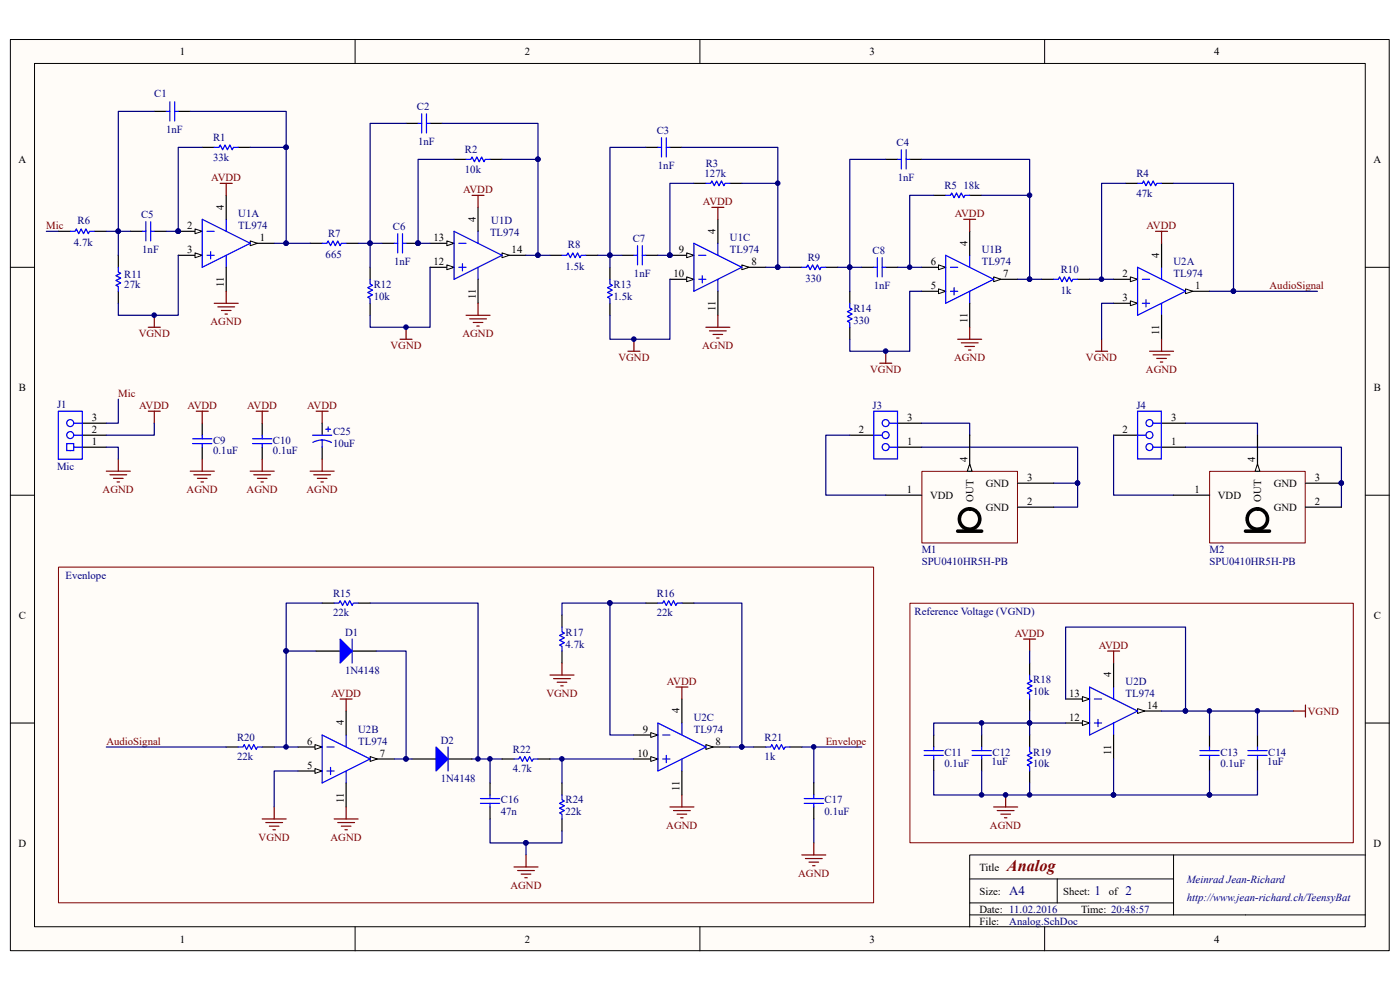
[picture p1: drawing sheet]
<svg xmlns="http://www.w3.org/2000/svg" width="297mm" height="210mm" viewBox="0 0 297 210" stroke-linecap="round" stroke-linejoin="round" font-family="sans-serif">
<path d="M2.2 8.4h292.5v193.3h-292.5z" fill="#fffcf8"/>
<path d="M2.2 8.4h292.5v193.3h-292.5z" fill="none" stroke="#000" stroke-width=".21"/>
<path d="M7.4 13.5h282.2v183.1h-282.2z" fill="#fffcf8"/>
<g fill="none" stroke="#000" stroke-width=".21">
<path d="M7.3 13.5h282.3v183.1h-282.3zM75.3 8.4v5.1M148.5 8.4v5.1M221.6 8.4v5.1M2.2 56.7h5.1M289.7 56.7h5.1M2.2 105h5.1M289.7 105h5.1M2.2 153.4h5.1M289.7 153.4h5.1M75.3 196.6v5.1M148.5 196.6v5.1"/>
<path d="M205.7 186.5h43.3M205.7 194.1h84M205.7 191.5h43.3M221.6 196.6v5.1M224.3 186.5v5M249 181.4v12.7M289.7 181.4h-84v15.2"/>
</g>
<path d="M53.1 51.6h5.1" fill="none" stroke="#000" stroke-width=".25"/>
<path d="M53.1 51.1l1.5 .5-1.5 .5z" fill="#fffcf8" stroke="#000" stroke-width=".21"/>
<path d="M37.8 54.2h5.1" fill="none" stroke="#000" stroke-width=".25"/>
<path d="M41.4 53.7l1.5 .5-1.5 .5z" fill="#fffcf8" stroke="#000" stroke-width=".21"/>
<path d="M37.8 49.1h5.1" fill="none" stroke="#000" stroke-width=".25"/>
<path d="M41.4 48.6l1.5 .5-1.5 .5z" fill="#fffcf8" stroke="#000" stroke-width=".21"/>
<circle cx="37.8" cy="49" r=".48" fill="#000080" stroke="#000080" stroke-width=".21"/>
<path d="M42.9 46.5l10.2 5.1-10.2 5.1zM43.9 49.1h1.6M43.9 54.2h1.6M44.7 53.4v1.5M48 46.5v2.6M48 54.2v2.5" fill="none" stroke="#00f" stroke-width=".25"/>
<path d="M48 41.4v5.1M48 56.7v5.1M210.8 59.2h5.1" fill="none" stroke="#000" stroke-width=".25"/>
<path d="M210.8 58.7l1.5 .5-1.5 .6z" fill="#fffcf8" stroke="#000" stroke-width=".21"/>
<path d="M195.5 61.8h5.1" fill="none" stroke="#000" stroke-width=".25"/>
<path d="M199.1 61.3l1.5 .5-1.5 .5z" fill="#fffcf8" stroke="#000" stroke-width=".21"/>
<path d="M195.5 56.7h5.1" fill="none" stroke="#000" stroke-width=".25"/>
<path d="M199.1 56.2l1.5 .5-1.5 .5z" fill="#fffcf8" stroke="#000" stroke-width=".21"/>
<path d="M200.6 54.2l10.2 5-10.2 5.1zM201.6 56.7h1.6M205.7 54.2v2.5M201.6 61.8h1.6M202.4 61v1.6M205.7 61.8v2.5" fill="none" stroke="#00f" stroke-width=".25"/>
<path d="M157.4 56.7h5.1M205.7 49.1v5.1M205.7 64.3v5.1" fill="none" stroke="#000" stroke-width=".25"/>
<path d="M157.4 56.2l1.5 .5-1.5 .5z" fill="#fffcf8" stroke="#000" stroke-width=".21"/>
<path d="M142.1 59.2h5.1" fill="none" stroke="#000" stroke-width=".25"/>
<path d="M145.7 58.7l1.5 .5-1.5 .6z" fill="#fffcf8" stroke="#000" stroke-width=".21"/>
<path d="M142.1 54.2h5.1" fill="none" stroke="#000" stroke-width=".25"/>
<path d="M145.7 53.7l1.5 .5-1.5 .5z" fill="#fffcf8" stroke="#000" stroke-width=".21"/>
<circle cx="142.1" cy="54.1" r=".48" fill="#000080" stroke="#000080" stroke-width=".21"/>
<path d="M147.2 51.6l10.2 5.1-10.2 5.1zM148.2 54.2h1.6M148.2 59.2h1.6M149 58.5v1.5M152.3 51.6v2.6M152.3 59.2v2.6" fill="none" stroke="#00f" stroke-width=".25"/>
<path d="M106.5 54.2h5.1M152.3 46.5v5.1M152.3 61.8v5.1" fill="none" stroke="#000" stroke-width=".25"/>
<path d="M106.5 53.7l1.5 .5-1.5 .5z" fill="#fffcf8" stroke="#000" stroke-width=".21"/>
<path d="M91.2 56.7h5.1" fill="none" stroke="#000" stroke-width=".25"/>
<path d="M94.8 56.2l1.5 .5-1.5 .5z" fill="#fffcf8" stroke="#000" stroke-width=".21"/>
<path d="M91.2 51.6h5.1" fill="none" stroke="#000" stroke-width=".25"/>
<path d="M94.8 51.1l1.5 .5-1.5 .5z" fill="#fffcf8" stroke="#000" stroke-width=".21"/>
<path d="M96.3 49.1l10.2 5.1-10.2 5zM97.3 51.6h1.6M97.3 56.7h1.6M98.1 55.9v1.6M101.4 49.1v2.5M101.4 56.7v2.5" fill="none" stroke="#00f" stroke-width=".25"/>
<path d="M101.4 44v5.1M101.4 59.2v5.1M251.5 61.8h5.1" fill="none" stroke="#000" stroke-width=".25"/>
<path d="M251.5 61.3l1.5 .5-1.5 .5z" fill="#fffcf8" stroke="#000" stroke-width=".21"/>
<path d="M236.2 64.3h5.1" fill="none" stroke="#000" stroke-width=".25"/>
<path d="M239.8 63.8l1.5 .5-1.5 .5z" fill="#fffcf8" stroke="#000" stroke-width=".21"/>
<path d="M236.2 59.2h5.1" fill="none" stroke="#000" stroke-width=".25"/>
<path d="M239.8 58.7l1.5 .5-1.5 .6z" fill="#fffcf8" stroke="#000" stroke-width=".21"/>
<path d="M241.3 56.7l10.2 5.1-10.2 5.1zM242.4 59.2h1.5M246.4 56.7v2.5M242.4 64.3h1.5M243.1 63.6v1.5M246.4 64.3v2.6" fill="none" stroke="#00f" stroke-width=".25"/>
<path d="M246.4 51.6v5.1M246.4 66.9v5.1M78.5 161h5.1" fill="none" stroke="#000" stroke-width=".25"/>
<path d="M78.5 160.5l1.5 .5-1.5 .5z" fill="#fffcf8" stroke="#000" stroke-width=".21"/>
<path d="M63.3 163.6h5" fill="none" stroke="#000" stroke-width=".25"/>
<path d="M66.8 163l1.5 .6-1.5 .5z" fill="#fffcf8" stroke="#000" stroke-width=".21"/>
<path d="M63.3 158.5h5" fill="none" stroke="#000" stroke-width=".25"/>
<path d="M66.8 158l1.5 .5-1.5 .5z" fill="#fffcf8" stroke="#000" stroke-width=".21"/>
<path d="M68.3 155.9l10.2 5.1-10.2 5.1zM69.4 158.5h1.5M73.4 155.9v2.6M69.4 163.6h1.5M70.1 162.8v1.5M73.4 163.6v2.5" fill="none" stroke="#00f" stroke-width=".25"/>
<path d="M73.4 150.8v5.1M149.8 158.5h5M73.4 166.1v5.1" fill="none" stroke="#000" stroke-width=".25"/>
<path d="M149.8 158l1.5 .5-1.5 .5z" fill="#fffcf8" stroke="#000" stroke-width=".21"/>
<path d="M134.5 161h5.1" fill="none" stroke="#000" stroke-width=".25"/>
<path d="M138.1 160.5l1.5 .5-1.5 .5z" fill="#fffcf8" stroke="#000" stroke-width=".21"/>
<path d="M134.5 155.9h5.1" fill="none" stroke="#000" stroke-width=".25"/>
<path d="M138.1 155.4l1.5 .5-1.5 .5z" fill="#fffcf8" stroke="#000" stroke-width=".21"/>
<path d="M139.6 153.4l10.2 5.1-10.2 5.1zM140.6 155.9h1.5M144.7 153.4v2.5M140.6 161h1.5M141.4 160.3v1.5M144.7 161v2.6" fill="none" stroke="#00f" stroke-width=".25"/>
<path d="M144.7 148.3v5.1M241.3 150.8h5.1M144.7 163.6v5" fill="none" stroke="#000" stroke-width=".25"/>
<path d="M241.3 150.3l1.6 .5-1.6 .5z" fill="#fffcf8" stroke="#000" stroke-width=".21"/>
<path d="M226.1 153.4h5.1" fill="none" stroke="#000" stroke-width=".25"/>
<path d="M229.6 152.9l1.6 .5-1.6 .5z" fill="#fffcf8" stroke="#000" stroke-width=".21"/>
<path d="M226.1 148.3h5.1" fill="none" stroke="#000" stroke-width=".25"/>
<path d="M229.6 147.8l1.6 .5-1.6 .5z" fill="#fffcf8" stroke="#000" stroke-width=".21"/>
<g fill="none" stroke="#00f" stroke-width=".25">
<path d="M35.3 23.6h.7M36 21.6v4.1M37.1 21.6v4.1M37.1 23.6h.7M45.5 31.3h1l.2-.5 .5 1 .5-1 .5 1 .6-1 .5 1 .2-.5h1M88.7 26.2h.8M89.5 24.1v4.1M90.5 24.1v4.1M90.5 26.2h.7M98.9 33.8h1l.2-.5 .6 1 .5-1 .5 1 .5-1 .5 1 .2-.5h1.1M139.6 31.3h.7M140.3 29.2v4.1"/>
<path d="M141.4 29.2v4.1M141.4 31.3h.7M149.8 38.9h1l.2-.5 .5 1 .5-1 .5 1 .6-1 .5 1 .2-.5h1M190.5 33.8h.7M191.2 31.8v4M192.2 31.8v4M192.2 33.8h.8M241.3 38.9h1.1l.2-.5 .5 1 .5-1 .5 1 .5-1 .6 1 .2-.5h1M14.9 49.1h1l.3-.5 .5 1 .5-1 .5 1 .5-1 .5 1 .3-.5h1M25.1 56.7v1l.5 .3-1 .5 1 .5-1 .5 1 .5-1 .5 .5 .3v1M30.2 49.1h.7M30.9 47v4.1"/>
<path d="M32 47v4.1M32 49.1h.7M68.3 51.6h1.1l.2-.5 .5 1 .5-1 .5 1 .5-1 .6 1 .2-.5h1M78.5 59.2v1.1l.5 .2-1 .5 1 .5-1 .5 1 .6-1 .5 .5 .2v1M83.6 51.6h.8M84.4 49.6v4.1M85.4 49.6v4.1M85.4 51.6h.8M119.2 54.2h1l.3-.5 .5 1 .5-1 .5 1 .5-1 .5 1 .3-.5h1M129.4 59.2v1.1l.5 .2-1 .5 1 .5-1 .5 1 .6-1 .5 .5 .2v1M134.5 54.2h.8M135.3 52.1v4.1"/>
<path d="M136.3 52.1v4.1M136.3 54.2h.7M170.1 56.7h1l.3-.5 .5 1 .5-1 .5 1 .5-1 .5 1 .3-.5h1M185.4 56.7h.7M186.1 54.7v4M187.2 54.7v4M187.2 56.7h.7M200.6 41.4h1l.3-.5 .5 1 .5-1 .5 1 .5-1 .5 1 .3-.5h1M223.5 59.2h1l.3-.5 .5 1.1 .5-1.1 .5 1.1 .5-1.1 .5 1.1 .3-.6h1M180.3 64.3v1.1l.5 .2-1 .5 1 .5-1 .5 1 .5-1 .6 .5 .2v1M12.4 87.2h5.1v10.2h-5.1zM15.7 89.8h1.8"/>
<path d="M15.7 92.3h1.8M40.9 93.1h4M40.9 94.1h4M42.9 92.3v.8M42.9 94.1v.8M53.6 93.1h4.1M53.6 94.1h4.1M55.6 92.3v.8M55.6 94.1v.8M70.9 127.9h1l.3-.5 .5 1 .5-1 .5 1 .5-1 .5 1 .3-.5h1M74.7 135.6v5.1M119.2 133v1l.5 .3-1 .5 1 .5-1 .5 1 .5-1 .5 .5 .3v1"/>
<path d="M139.6 127.9h1l.2-.5 .6 1 .5-1 .5 1 .5-1 .5 1 .2-.5h1.1M95.1 158.5v5.1M162.5 158.5h1l.2-.5 .6 1 .5-1 .5 1 .5-1 .5 1 .2-.5h1.1M196.1 159.2h4M198.1 158.5v.7M206.2 159.2h4.1M208.3 158.5v.7M218.4 158.5v1l.6 .2-1.1 .6 1.1 .5-1.1 .5 1.1 .5-1.1 .5 .5 .2v1.1M218.4 143.2v1l.6 .3-1.1 .5 1.1 .5-1.1 .5 1.1 .5-1.1 .5 .5 .3v1M231.2 145.7l10.1 5.1-10.1 5.1zM232.2 148.3h1.5M232.2 153.4h1.5"/>
<path d="M232.9 152.6v1.5M236.2 145.7v2.6M236.2 153.4v2.5M254.6 159.2h4M256.6 158.5v.7M264.7 159.2h4.1M266.8 158.5v.7M119.2 168.6v1.1l.5 .2-1 .5 1 .5-1 .5 1 .6-1 .5 .5 .2v1M196.1 160.3h4M198.1 160.3v.7M206.2 160.3h4.1M208.3 160.3v.7"/>
<path d="M254.6 160.3h4M256.6 160.3v.7M264.7 160.3h4.1M266.8 160.3v.7"/>
</g>
<g fill="none" stroke="#000" stroke-width=".25">
<path d="M32.7 23.6h2.6M37.8 23.6h2.6M42.9 31.3h2.6M50.5 31.3h2.6M86.2 26.2h2.5M91.2 26.2h2.6M96.3 33.8h2.6M104 33.8h2.5M137 31.3h2.6M142.1 31.3h2.6M147.2 38.9h2.6M154.8 38.9h2.6"/>
<path d="M187.9 33.8h2.6M193 33.8h2.5M238.8 38.9h2.5M246.4 38.9h2.6M12.4 49.1h2.5M20 49.1h2.6M25.1 54.2v2.5M27.6 49.1h2.6M32.7 49.1h2.6M65.8 51.6h2.5M73.4 51.6h2.6M78.5 56.7v2.5"/>
<path d="M81.1 51.6h2.5M86.2 51.6h2.5M116.7 54.2h2.5M124.3 54.2h2.6M129.4 56.7v2.5M131.9 54.2h2.6M137 54.2h2.6M167.6 56.7h2.5M175.2 56.7h2.5M182.8 56.7h2.6M187.9 56.7h2.6M198.1 41.4h2.5"/>
<path d="M205.7 41.4h2.6M221 59.2h2.5M228.6 59.2h2.6M25.1 61.8v2.5M78.5 64.3v2.6M129.4 64.3v2.6M180.3 61.8v2.5M180.3 69.4v2.6M17.5 94.9h5.1M17.5 92.3h5.1M17.5 89.8h5.1M42.9 89.8v2.5"/>
<path d="M42.9 94.9v2.5M55.6 89.8v2.5M55.6 94.9v2.5M67.1 138.1h5.1M68.3 127.9h2.6M74.7 138.1h5.1M76 127.9h2.5M119.2 130.5v2.5M119.2 138.1v2.6M137 127.9h2.6M144.7 127.9h2.5M159.9 158.5h2.6"/>
<path d="M167.6 158.5h2.5M198.1 155.9v2.6M208.3 155.9v2.6M218.4 140.7v2.5M218.4 148.3v2.5M218.4 155.9v2.6M236.2 140.7v5M236.2 155.9v5.1M256.6 155.9v2.6M266.8 155.9v2.6M87.4 161h5.1M95.1 161h5"/>
<path d="M119.2 166.1v2.5M119.2 173.7v2.6M198.1 161v2.6M208.3 161v2.6M218.4 163.6v2.5M256.6 161v2.6M266.8 161v2.6"/>
</g>
<g fill="#000080" stroke="#000080" stroke-width=".21">
<circle cx="88.7" cy="51.6" r=".48"/>
<circle cx="32.7" cy="66.9" r=".48"/>
<circle cx="86.1" cy="69.4" r=".48"/>
<circle cx="134.5" cy="71.9" r=".48"/>
<circle cx="187.9" cy="74.5" r=".48"/>
<circle cx="25.1" cy="49" r=".48"/>
<circle cx="60.7" cy="31.2" r=".48"/>
<circle cx="60.7" cy="51.6" r=".48"/>
<circle cx="37.8" cy="49" r=".48"/>
<circle cx="165" cy="56.7" r=".48"/>
<circle cx="165" cy="38.9" r=".48"/>
<circle cx="142.1" cy="54.1" r=".48"/>
<circle cx="218.4" cy="59.2" r=".48"/>
<circle cx="218.4" cy="41.4" r=".48"/>
<circle cx="193" cy="56.7" r=".48"/>
<circle cx="114.1" cy="33.8" r=".48"/>
<circle cx="114.1" cy="54.1" r=".48"/>
<circle cx="233.7" cy="59.2" r=".48"/>
<circle cx="261.7" cy="61.8" r=".48"/>
<circle cx="218.4" cy="153.4" r=".48"/>
<circle cx="251.5" cy="150.8" r=".48"/>
<circle cx="213.3" cy="168.6" r=".48"/>
<circle cx="218.4" cy="168.6" r=".48"/>
<circle cx="208.2" cy="153.4" r=".48"/>
<circle cx="236.2" cy="168.6" r=".48"/>
<circle cx="208.2" cy="168.6" r=".48"/>
<circle cx="256.6" cy="150.8" r=".48"/>
<circle cx="266.8" cy="150.8" r=".48"/>
<circle cx="256.6" cy="168.6" r=".48"/>
<circle cx="60.7" cy="158.4" r=".48"/>
<circle cx="60.7" cy="138.1" r=".48"/>
<circle cx="86.1" cy="161" r=".48"/>
<circle cx="101.4" cy="161" r=".48"/>
<circle cx="157.4" cy="158.4" r=".48"/>
<circle cx="129.4" cy="127.9" r=".48"/>
<circle cx="119.2" cy="161" r=".48"/>
<circle cx="111.6" cy="178.8" r=".48"/>
<circle cx="103.9" cy="161" r=".48"/>
<circle cx="172.6" cy="158.4" r=".48"/>
</g>
<g fill="none" stroke="#800000" stroke-width=".25">
<path d="M46.7 38.9h2.6M48 38.9v2.5M100.1 41.4h2.6M101.4 41.4v2.6M151 44h2.6M152.3 44v2.5M204.4 46.5h2.6M205.7 46.5v2.6M245.2 49.1h2.5M246.4 49.1v2.5M31.5 69.4h2.5M32.7 66.9v2.5"/>
<path d="M45.5 64.3h5M46.2 65.1h3.6M47 65.9h2M47.7 66.6h.5M48 61.8v2.5M84.9 72h2.5M86.2 69.4v2.6M98.9 66.9h5.1M99.6 67.6h3.6M100.4 68.4h2M101.2 69.2h.5M101.4 64.3v2.6"/>
<path d="M133.2 74.5h2.6M134.5 72v2.5M149.8 69.4h5M150.5 70.2h3.6M151.3 71h2M152 71.7h.6M152.3 66.9v2.5M186.6 77.1h2.6M187.9 74.5v2.6M203.2 72h5.1M203.9 72.7h3.6M204.7 73.5h2"/>
<path d="M205.5 74.3h.5M205.7 69.4v2.6M232.4 74.5h2.6M233.7 72v2.5M243.9 74.5h5.1M244.6 75.3h3.6M245.4 76h2M246.2 76.8h.5M246.4 72v2.5M40.4 100h5.1M41.6 87.2h2.6M42.9 87.2v2.6"/>
<path d="M42.9 97.4v2.6M53.1 100h5.1M54.4 87.2h2.5M55.6 87.2v2.6M55.6 97.4v2.6M41.1 100.7h3.6M41.9 101.5h2M42.7 102.2h.5M53.8 100.7h3.6M54.6 101.5h2M55.4 102.2h.5M217.2 135.6h2.5"/>
<path d="M218.4 135.6v2.5M235 138.1h2.5M236.2 138.1v2.6M72.2 148.3h2.5M73.4 148.3v2.5M116.7 143.2h5.1M117.4 144h3.6M118.2 144.7h2M119 145.5h.5M119.2 140.7v2.5M143.4 145.7h2.5M144.7 145.7v2.6"/>
<path d="M274.4 150.8h2.6M277 149.6v2.5M70.9 173.7h5.1M71.7 174.5h3.5M72.4 175.3h2.1M73.2 176h.5M73.4 171.2v2.5M142.1 171.2h5.1M142.9 172h3.5M143.6 172.7h2.1M144.4 173.5h.5M144.7 168.6v2.6"/>
<path d="M172.6 178.8v2.6M210.8 171.2h5.1M211.6 172h3.5M212.3 172.7h2.1M213.1 173.5h.5M213.4 168.6v2.6M109 183.9h5.1M109.8 184.7h3.6M110.6 185.4h2M111.3 186.2h.5M111.6 181.4v2.5M170.1 181.4h5.1"/>
<path d="M170.9 182.1h3.5M171.6 182.9h2.1M172.4 183.7h.5"/>
</g>
<g fill="none" stroke="#000080" stroke-width=".25">
<path d="M32.7 23.6h-7.6v30.6M40.4 23.6h20.3v7.7M42.9 31.3h-5.1v17.8h-2.5M53.1 31.3h7.6v20.3h-2.5M93.8 26.2h20.3v7.6h-7.6M96.3 33.8h-7.6v17.8h2.5M114.1 33.8v20.4h2.6M144.7 31.3h20.3v25.4h-2.5M147.2 38.9h-5.1v15.3h-2.5M157.4 38.9h7.6M195.5 33.8h22.9v25.4h-2.5M238.8 38.9h-5.1v20.3"/>
<path d="M249 38.9h12.7v22.9h-5.1M9.8 49.1h2.6M22.6 49.1h5M37.8 54.2v12.7h-12.7v-2.6M60.7 51.6h5.1M91.2 56.7v12.7h-12.7v-2.5M111.6 54.2h2.5M142.1 59.2v12.8h-12.7v-5.1M165 56.7h2.6M190.5 56.7h5M198.1 41.4h-5.1v15.3M208.3 41.4h10.1"/>
<path d="M218.4 59.2h2.6M231.2 59.2h5M195.5 61.8h-2.5v12.7h-12.7v-2.5M236.2 64.3h-2.5v7.7M261.7 61.8h17.8M67.1 138.1h-6.4v20.4M68.3 127.9h-7.6v10.2M78.5 127.9h22.9v33.1M79.8 138.1h6.4v22.9h-2.6M129.4 127.9h-10.2v2.6M137 127.9h-7.6v28h5.1M147.2 127.9h10.2v30.6h-2.6"/>
<path d="M218.4 138.1v2.6M58.2 158.5h5.1M157.4 158.5h2.5M170.1 158.5h12.7M172.6 158.5v7.6M208.3 153.4v2.5M218.4 150.8v5.1M226.1 148.3v-15.3h25.4v17.8h-5.1M226.1 153.4h-28v2.5M251.5 150.8h22.9M256.6 150.8v5.1M266.8 150.8v5.1"/>
<path d="M86.2 161h1.2M100.1 161h6.4M104 173.7v5.1h7.6v2.6M104 161v5.1M116.7 161h17.8M119.2 176.3v2.5h-7.6M119.2 161v5.1M172.6 173.7v5.1M208.3 163.6v5M218.4 166.1v2.5M236.2 161v7.6h-38.1v-5M256.6 163.6v5h-20.4"/>
<path d="M266.8 163.6v5h-10.2"/>
</g>
<path d="M12.4 120.3h172.9v71.2h-172.9zM193 128h94.1v50.8h-94.1z" fill="none" stroke="#800000" stroke-width=".21"/>
<g fill="#00f" stroke="#00f" stroke-width=".25">
<path d="M72.2 135.6l2.5 2.5-2.5 2.6z"/>
<path d="M92.5 158.5l2.6 2.5-2.6 2.6z"/>
</g>
<g fill="#fff" stroke="#00f" stroke-width=".25">
<circle cx="14.9" cy="92.3" r=".74"/>
<circle cx="14.9" cy="89.8" r=".74"/>
</g>
<path d="M15.7 94.9h1.8" fill="none" stroke="#00f" stroke-width=".25"/>
<g fill="#fff" stroke="#00f" stroke-width=".25">
<path d="M14.2 94.1h1.4v1.5h-1.4z" fill-rule="evenodd"/>
<circle cx="14.9" cy="94.8" r=".74"/>
</g>
<g fill="none" stroke="#800000" stroke-width=".25">
<path d="M22.6 100h5M25.1 97.4v2.6M31.5 87.2h2.5M32.7 87.2v2.6M65.8 100h5.1M67.1 87.2h2.5M68.3 87.2v2.6M68.3 97.4v2.6M23.3 100.7h3.6M24.1 101.5h2M24.8 102.2h.6M66.6 100.7h3.5"/>
<path d="M67.3 101.5h2.1M68.1 102.2h.5"/>
</g>
<path d="M22.6 94.9h2.5v2.5M25.1 84.7v5.1h-2.5M195.5 89.8h10.2v2.5M195.5 94.9h33.1v7.6h-5.1M236.2 92.3v12.7h12.8M251.5 94.9h33.1v12.7M251.5 89.8h15.3v2.5M228.6 102.5v5.1h-5.1" fill="none" stroke="#000080" stroke-width=".25"/>
<g fill="none" stroke="#00f" stroke-width=".25">
<path d="M66.3 92.3h4.1M68.3 93.3v1.6M68.3 93.3l1.3 .2 .7 .4M68.3 93.3l-.8 .1-1.1 .4M69.1 91.1h1M69.6 90.5v1.1M185.4 87.2h5v10.2h-5zM185.4 92.3h1.8M188.7 89.8h1.8M188.7 94.9h1.8M241.3 87.2h5.1v10.2h-5.1zM241.3 92.3h1.8"/>
<path d="M244.6 89.8h1.8M244.6 94.9h1.8M50.5 158.5h1.1l.2-.5 .5 1 .5-1 .5 1 .5-1 .6 1 .2-.5h1M101.9 169.4h4.1M101.9 170.4h4.1M104 168.6v.8M104 170.4v.8M109 161h1.1l.2-.5 .5 1 .5-1 .5 1 .6-1 .5 1 .2-.5h1M170.6 169.4h4.1M170.6 170.4h4.1M172.6 168.6v.8M172.6 170.4v.8"/>
<circle cx="187.9" cy="92.3" r=".74"/>
<circle cx="187.9" cy="89.8" r=".74"/>
<circle cx="187.9" cy="94.8" r=".74"/>
<circle cx="243.9" cy="92.3" r=".74"/>
<circle cx="243.9" cy="94.8" r=".74"/>
<circle cx="243.9" cy="89.8" r=".74"/>
</g>
<g fill="none" stroke="#000" stroke-width=".25">
<path d="M68.3 89.8v2.5M68.3 94.9v2.5M180.3 92.3h5.1M190.5 94.9h5M190.5 89.8h5M205.7 92.3v7.7M236.2 92.3h5.1M246.4 94.9h5.1M246.4 89.8h5.1M48 158.5h2.5M55.6 158.5h2.6M104 166.1v2.5"/>
<path d="M104 171.2v2.5M106.5 161h2.5M114.1 161h2.6M172.6 166.1v2.5M172.6 171.2v2.5"/>
</g>
<circle cx="228.6" cy="102.5" r=".48" fill="#000080" stroke="#000080" stroke-width=".21"/>
<path d="M195.6 100h20.3v15.2h-20.3z" fill="none" stroke="#800000" stroke-width=".21"/>
<path d="M203.2 112.7h5.1M205.7 107.9a2.16 2.16 0 0 0-2 3.1 2.16 2.16 0 0 0 3.6 .6 2.16 2.16 0 0 0-1-3.6l-.5-.1" fill="none" stroke="#000" stroke-width=".76"/>
<path d="M205.7 98.4l.5 1.6h-1z" fill="#fffcf8" stroke="#000" stroke-width=".21"/>
<path d="M266.8 92.3v7.7M187.9 105h7.6M215.9 107.6h7.6M215.9 102.5h7.6" fill="none" stroke="#000" stroke-width=".25"/>
<path d="M256.6 100h20.3v15.2h-20.3z" fill="none" stroke="#800000" stroke-width=".21"/>
<path d="M264.2 112.7h5.1M266.8 107.9a2.16 2.16 0 0 0-2 3.1 2.16 2.16 0 0 0 3.6 .6 2.16 2.16 0 0 0-1-3.6l-.5-.1" fill="none" stroke="#000" stroke-width=".76"/>
<path d="M266.8 98.4l.5 1.6h-1z" fill="#fffcf8" stroke="#000" stroke-width=".21"/>
<path d="M249 105h7.6M277 107.6h7.6M277 102.5h7.6" fill="none" stroke="#000" stroke-width=".25"/>
<g fill="#000080" stroke="#000080" stroke-width=".21">
<circle cx="284.6" cy="102.5" r=".48"/>
<circle cx="78.5" cy="51.6" r=".48"/>
<circle cx="129.4" cy="54.1" r=".48"/>
<circle cx="180.3" cy="56.7" r=".48"/>
</g>
<path d="M86.2 26.2h-7.7v25.4h2.6M137 31.3h-7.6v22.9h2.5M187.9 33.8h-7.6v22.9h2.5M76 51.6h2.5v5.1M126.9 54.2h2.5v2.5M177.7 56.7h2.6v5.1M32.7 89.8v2.5h-10.1M180.3 92.3h-5.1v12.7h12.7M22.6 158.5h25.4M63.3 163.6h-5.1v7.6" fill="none" stroke="#000080" stroke-width=".25"/>
<path d="M55.6 173.7h5.1M56.4 174.5h3.5M57.2 175.3h2M57.9 176h.5M58.2 171.2v2.5" fill="none" stroke="#800000" stroke-width=".25"/>
<text font-size="3.4" fill="#800000" x="213.6" y="184.7">Analog</text>
<g font-size="2.8" fill="#000080">
<text x="214.1" y="189.9">A4</text>
<text x="232.2" y="189.9">1</text>
<text x="238.8" y="189.9">2</text>
</g>
<g font-size="2.3">
<text x="38.2" y="11.7">1</text>
<text x="111.3" y="11.7">2</text>
<text x="184.5" y="11.7">3</text>
<text x="257.6" y="11.7">4</text>
<text x="3.9" y="34.6">A</text>
<text x="291.4" y="34.6">A</text>
<text x="47.5" y="44.5" transform="rotate(-90 47.5 44.5)">4</text>
<text x="100.9" y="47" transform="rotate(-90 100.9 47)">4</text>
<text x="39.7" y="53.7">3</text>
<text x="39.7" y="48.6">2</text>
<text x="55.1" y="51.1">1</text>
<text x="92" y="51.1">13</text>
<text x="108.5" y="53.7">14</text>
<text x="144" y="53.7">9</text>
<text x="151.8" y="49.6" transform="rotate(-90 151.8 49.6)">4</text>
<text x="205.2" y="52.1" transform="rotate(-90 205.2 52.1)">4</text>
<text x="92" y="56.2">12</text>
<text x="142.9" y="58.8">10</text>
<text x="159.4" y="56.2">8</text>
<text x="197.4" y="56.2">6</text>
<text x="212.9" y="58.8">7</text>
<text x="238.2" y="58.8">2</text>
<text x="245.9" y="54.7" transform="rotate(-90 245.9 54.7)">4</text>
<text x="47.5" y="61" transform="rotate(-90 47.5 61)">11</text>
<text x="100.9" y="63.5" transform="rotate(-90 100.9 63.5)">11</text>
<text x="197.4" y="61.3">5</text>
<text x="238.2" y="63.8">3</text>
<text x="253.5" y="61.3">1</text>
<text x="151.8" y="66" transform="rotate(-90 151.8 66)">11</text>
<text x="205.2" y="68.6" transform="rotate(-90 205.2 68.6)">11</text>
<text x="245.9" y="71.1" transform="rotate(-90 245.9 71.1)">11</text>
<text x="4" y="82.9">B</text>
<text x="291.5" y="82.9">B</text>
<text x="19.5" y="89.3">3</text>
<text x="192.5" y="89.3">3</text>
<text x="248.5" y="89.3">3</text>
<text x="19.5" y="94.4">1</text>
<text x="19.5" y="91.8">2</text>
<text x="182.2" y="91.8">2</text>
<text x="192.5" y="94.4">1</text>
<text x="238.2" y="91.8">2</text>
<text x="248.5" y="94.4">1</text>
<text x="205.2" y="97.9" transform="rotate(-90 205.2 97.9)">4</text>
<text x="217.9" y="102">3</text>
<text x="266.3" y="97.9" transform="rotate(-90 266.3 97.9)">4</text>
<text x="279" y="102">3</text>
<text x="192.4" y="104.6">1</text>
<text x="197.3" y="105.8">VDD</text>
<text x="206.5" y="106.5" transform="rotate(-90 206.5 106.5)">OUT</text>
<text x="209.1" y="103.3">GND</text>
<text x="217.9" y="107.1">2</text>
<text x="253.4" y="104.6">1</text>
<text x="258.4" y="105.8">VDD</text>
<text x="267.5" y="106.5" transform="rotate(-90 267.5 106.5)">OUT</text>
<text x="270.2" y="103.3">GND</text>
<text x="279" y="107.1">2</text>
<text x="209.1" y="108.4">GND</text>
<text x="270.2" y="108.4">GND</text>
<text x="4" y="131.3">C</text>
<text x="291.5" y="131.3">C</text>
<text x="235.8" y="143.7" transform="rotate(-90 235.8 143.7)">4</text>
<text x="226.8" y="147.8">13</text>
<text x="72.9" y="153.9" transform="rotate(-90 72.9 153.9)">4</text>
<text x="136.4" y="155.4">9</text>
<text x="144.2" y="151.3" transform="rotate(-90 144.2 151.3)">4</text>
<text x="226.8" y="152.9">12</text>
<text x="243.4" y="150.3">14</text>
<text x="65.2" y="158">6</text>
<text x="80.6" y="160.5">7</text>
<text x="135.3" y="160.5">10</text>
<text x="151.8" y="158">8</text>
<text x="235.8" y="160.2" transform="rotate(-90 235.8 160.2)">11</text>
<text x="65.2" y="163.1">5</text>
<text x="144.2" y="167.8" transform="rotate(-90 144.2 167.8)">11</text>
<text x="72.9" y="170.3" transform="rotate(-90 72.9 170.3)">11</text>
<text x="3.9" y="179.6">D</text>
<text x="291.4" y="179.6">D</text>
<text x="207.8" y="184.7">Title</text>
<text x="207.8" y="189.8">Size:</text>
<text x="225.6" y="189.8">Sheet:</text>
<text x="235.2" y="189.8">of</text>
<text x="207.8" y="193.6">Date: 11.02.2016</text>
<text x="207.8" y="196.1">File:</text>
<text x="229.4" y="193.6">Time: 20:48:57</text>
<text x="38.2" y="199.9">1</text>
<text x="111.3" y="199.9">2</text>
<text x="184.5" y="199.9">3</text>
<text x="257.6" y="199.9">4</text>
</g>
<g font-size="2.3" fill="#000080">
<text x="32.7" y="20.6">C1</text>
<text x="88.4" y="23.4">C2</text>
<text x="35.3" y="28.2">1nF</text>
<text x="139.3" y="28.5">C3</text>
<text x="45.2" y="34.1">33k</text>
<text x="45.2" y="30">R1</text>
<text x="88.7" y="30.8">1nF</text>
<text x="98.6" y="32.6">R2</text>
<text x="139.6" y="35.9">1nF</text>
<text x="149.7" y="35.3">R3</text>
<text x="190.2" y="31">C4</text>
<text x="98.6" y="36.6">10k</text>
<text x="149.5" y="37.6">127k</text>
<text x="190.5" y="38.4">1nF</text>
<text x="200.4" y="40.2">R5</text>
<text x="204.4" y="40.2">18k</text>
<text x="241.1" y="37.6">R4</text>
<text x="241.1" y="41.7">47k</text>
<text x="16.5" y="47.5">R6</text>
<text x="29.9" y="46.3">C5</text>
<text x="50.5" y="46">U1A</text>
<text x="104.2" y="47.5">U1D</text>
<text x="15.7" y="52.2">4.7k</text>
<text x="30.2" y="53.7">1nF</text>
<text x="50.5" y="48.6">TL974</text>
<text x="69.6" y="50.4">R7</text>
<text x="83.4" y="48.8">C6</text>
<text x="104" y="50.1">TL974</text>
<text x="120.5" y="52.7">R8</text>
<text x="134.2" y="51.4">C7</text>
<text x="154.9" y="51.1">U1C</text>
<text x="154.9" y="53.7">TL974</text>
<text x="185.1" y="53.9">C8</text>
<text x="208.3" y="53.7">U1B</text>
<text x="26.4" y="59">R11</text>
<text x="69.1" y="54.7">665</text>
<text x="83.6" y="56.2">1nF</text>
<text x="120" y="57.2">1.5k</text>
<text x="134.5" y="58.8">1nF</text>
<text x="170.9" y="59.8">330</text>
<text x="171.4" y="55.5">R9</text>
<text x="208.3" y="56.2">TL974</text>
<text x="225" y="58">R10</text>
<text x="249" y="56.2">U2A</text>
<text x="249" y="58.8">TL974</text>
<text x="26.4" y="61">27k</text>
<text x="79.3" y="61">R12</text>
<text x="79.3" y="63.6">10k</text>
<text x="130.2" y="63.6">1.5k</text>
<text x="130.2" y="61">R13</text>
<text x="185.4" y="61.3">1nF</text>
<text x="225" y="62.3">1k</text>
<text x="181.1" y="68.7">330</text>
<text x="181.1" y="66.1">R14</text>
<text x="12.1" y="86.5">J1</text>
<text x="185.1" y="86.7">J3</text>
<text x="241.1" y="86.7">J4</text>
<text x="45.2" y="94.1">C9</text>
<text x="57.9" y="94.1">C10</text>
<text x="70.7" y="92.3">C25</text>
<text x="70.7" y="94.9">10uF</text>
<text x="12.1" y="99.7">Mic</text>
<text x="45.2" y="96.4">0.1uF</text>
<text x="57.9" y="96.4">0.1uF</text>
<text x="195.5" y="117.3">M1</text>
<text x="195.5" y="119.8">SPU0410HR5H-PB</text>
<text x="256.6" y="117.3">M2</text>
<text x="256.6" y="119.8">SPU0410HR5H-PB</text>
<text x="13.9" y="122.9">Evenlope</text>
<text x="70.7" y="126.7">R15</text>
<text x="70.7" y="130.8">22k</text>
<text x="139.3" y="126.7">R16</text>
<text x="139.3" y="130.8">22k</text>
<text x="194" y="130.5">Reference Voltage (VGND)</text>
<text x="73.2" y="134.8">D1</text>
<text x="120" y="134.8">R17</text>
<text x="120" y="137.4">4.7k</text>
<text x="73.2" y="143">1N4148</text>
<text x="219.2" y="145">R18</text>
<text x="219.2" y="147.5">10k</text>
<text x="238.8" y="145.2">U2D</text>
<text x="238.8" y="147.8">TL974</text>
<text x="76" y="155.4">U2B</text>
<text x="147.2" y="152.9">U2C</text>
<text x="147.2" y="155.4">TL974</text>
<text x="50.3" y="157.2">R20</text>
<text x="50.3" y="161.3">22k</text>
<text x="76" y="158">TL974</text>
<text x="93.5" y="157.7">D2</text>
<text x="108.8" y="159.8">R22</text>
<text x="162.2" y="157.2">R21</text>
<text x="162.2" y="161.3">1k</text>
<text x="200.4" y="160.3">C11</text>
<text x="210.6" y="160.3">C12</text>
<text x="219.2" y="160.3">R19</text>
<text x="258.9" y="160.3">C13</text>
<text x="269.1" y="160.3">C14</text>
<text x="93.5" y="165.9">1N4148</text>
<text x="108.8" y="163.8">4.7k</text>
<text x="200.4" y="162.8">0.1uF</text>
<text x="210.3" y="162.3">1uF</text>
<text x="219.2" y="162.8">10k</text>
<text x="258.9" y="162.8">0.1uF</text>
<text x="268.8" y="162.3">1uF</text>
<text x="106.3" y="170.4">C16</text>
<text x="106.3" y="173">47n</text>
<text x="120" y="170.4">R24</text>
<text x="120" y="173">22k</text>
<text x="174.9" y="173">0.1uF</text>
<text x="174.9" y="170.4">C17</text>
<text x="251.8" y="187.2">Meinrad Jean-Richard</text>
<text x="251.8" y="191.1">http://www.jean-richard.ch/TeensyBat</text>
<text x="214.1" y="196.1">Analog.SchDoc</text>
</g>
<g font-size="2.3" fill="#800000">
<text x="44.8" y="38.4">AVDD</text>
<text x="98.3" y="40.9">AVDD</text>
<text x="149.1" y="43.5">AVDD</text>
<text x="202.6" y="46">AVDD</text>
<text x="9.8" y="48.6">Mic</text>
<text x="243.2" y="48.6">AVDD</text>
<text x="269.3" y="61.3">AudioSignal</text>
<text x="29.4" y="71.5">VGND</text>
<text x="44.7" y="68.9">AGND</text>
<text x="98.1" y="71.5">AGND</text>
<text x="82.8" y="74">VGND</text>
<text x="131.2" y="76.6">VGND</text>
<text x="149" y="74">AGND</text>
<text x="202.4" y="76.6">AGND</text>
<text x="230.4" y="76.6">VGND</text>
<text x="184.6" y="79.1">VGND</text>
<text x="243.1" y="79.1">AGND</text>
<text x="25.1" y="84.2">Mic</text>
<text x="29.5" y="86.7">AVDD</text>
<text x="39.8" y="86.7">AVDD</text>
<text x="52.5" y="86.7">AVDD</text>
<text x="65.2" y="86.7">AVDD</text>
<text x="21.8" y="104.6">AGND</text>
<text x="39.6" y="104.6">AGND</text>
<text x="52.3" y="104.6">AGND</text>
<text x="65" y="104.6">AGND</text>
<text x="215.3" y="135.1">AVDD</text>
<text x="233.1" y="137.6">AVDD</text>
<text x="70.3" y="147.8">AVDD</text>
<text x="115.9" y="147.8">VGND</text>
<text x="141.5" y="145.2">AVDD</text>
<text x="277.5" y="151.6">VGND</text>
<text x="22.6" y="158">AudioSignal</text>
<text x="175.2" y="158">Envelope</text>
<text x="54.9" y="178.3">VGND</text>
<text x="70.1" y="178.3">AGND</text>
<text x="141.4" y="175.8">AGND</text>
<text x="210" y="175.8">AGND</text>
<text x="169.3" y="186">AGND</text>
<text x="108.3" y="188.5">AGND</text>
</g>
</svg>
